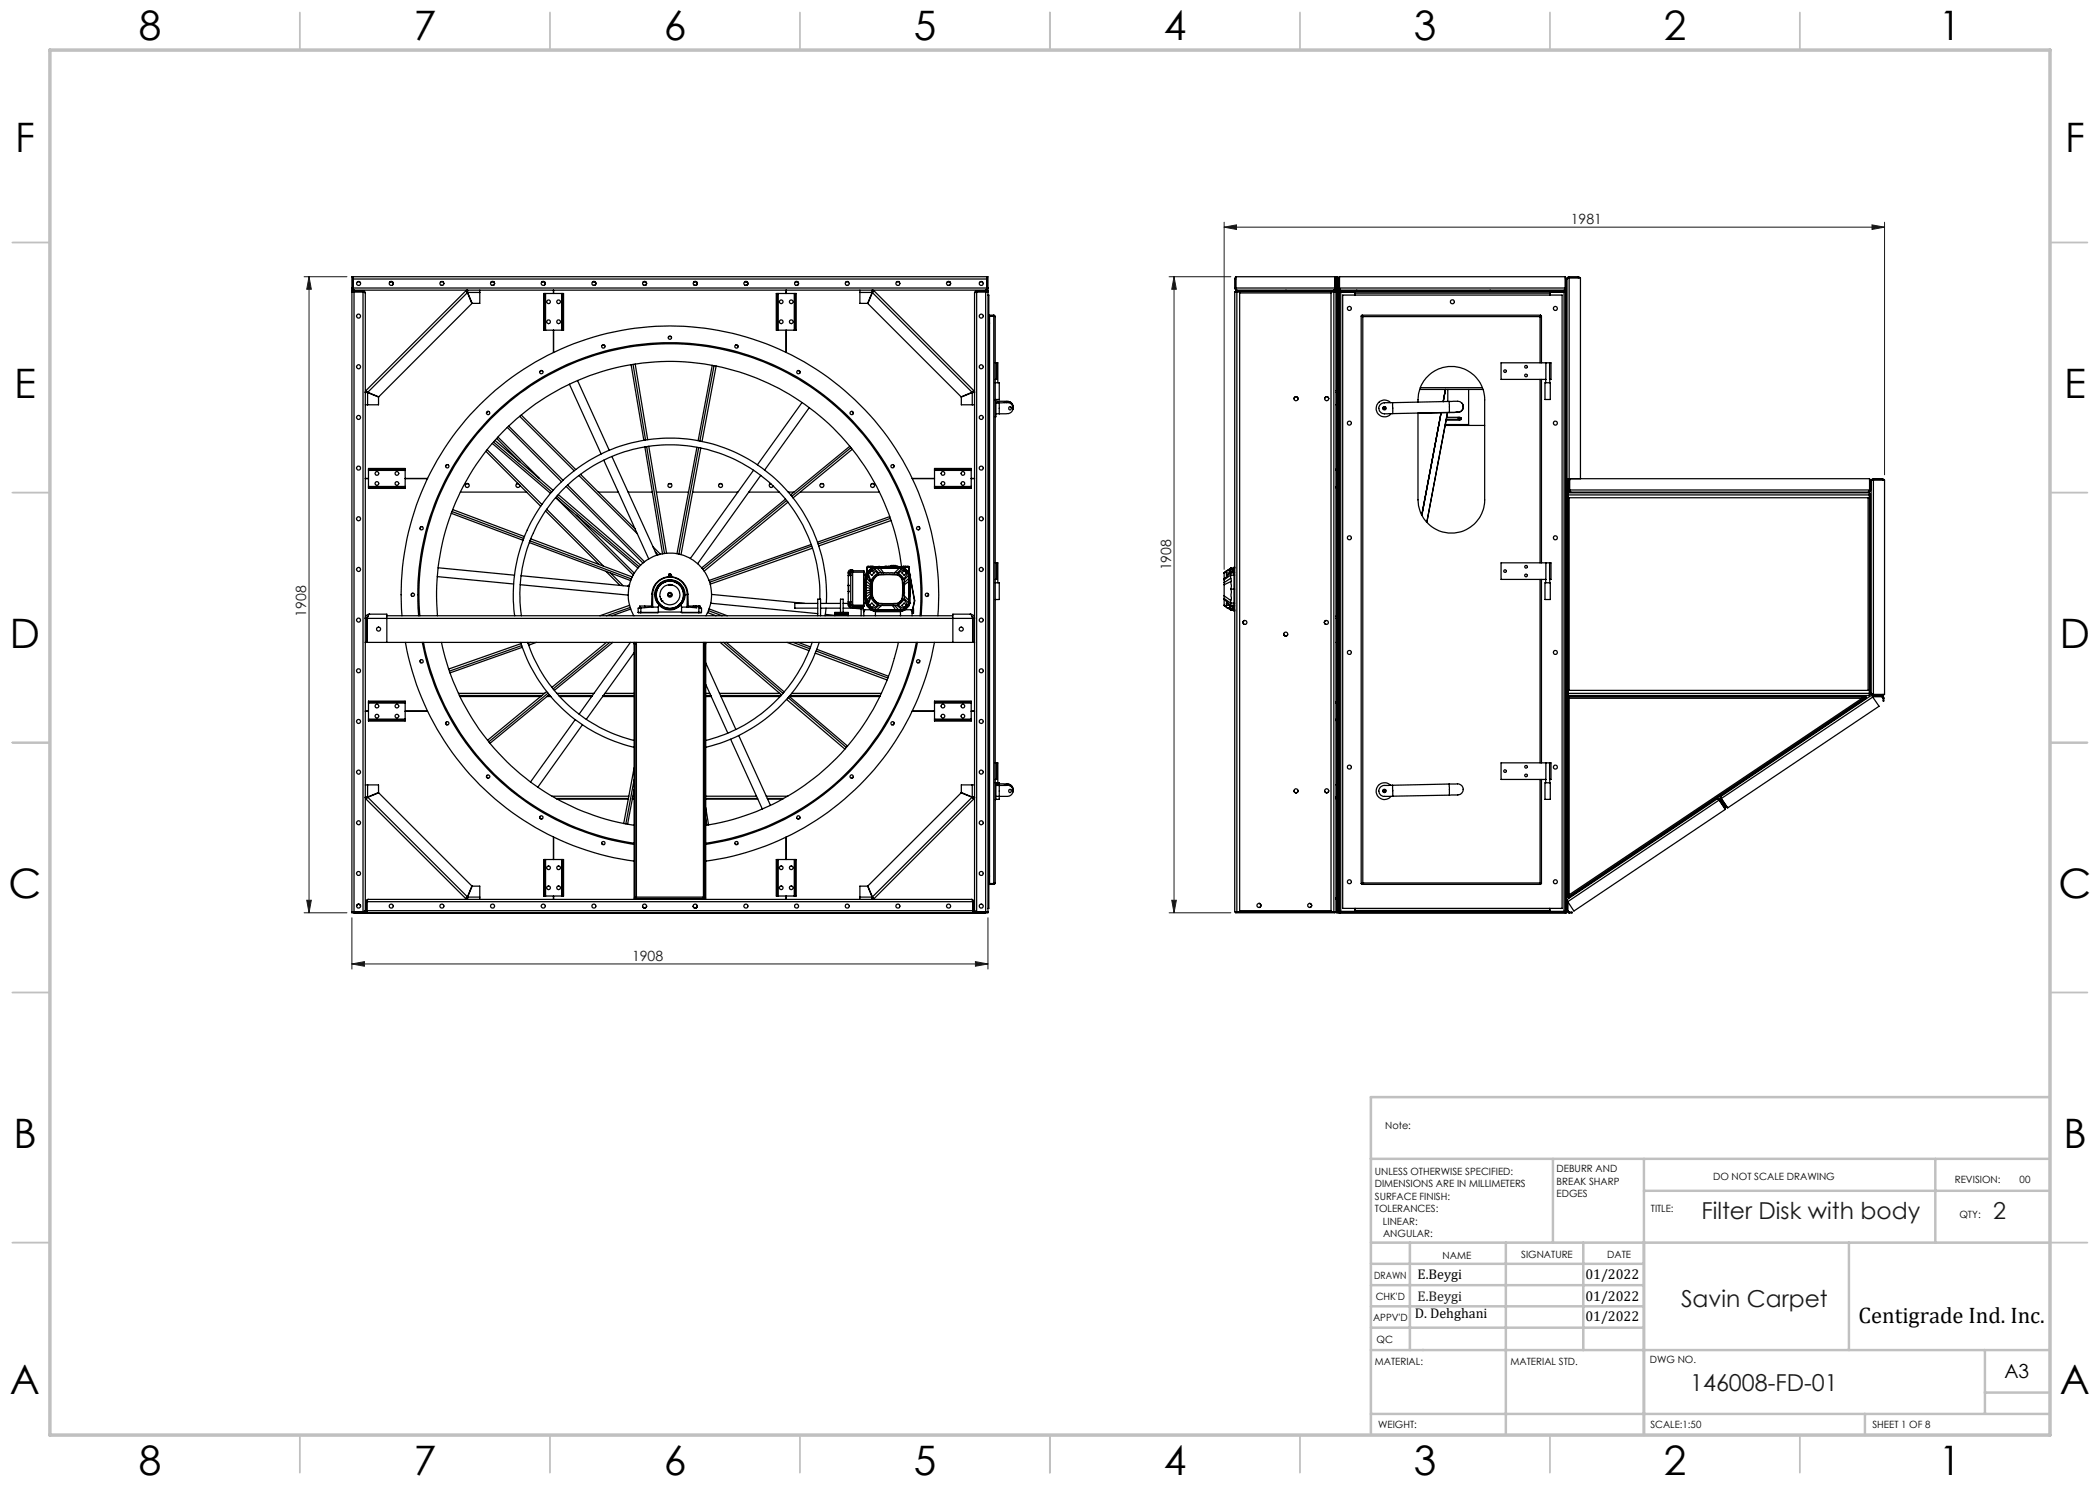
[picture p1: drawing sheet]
<svg xmlns="http://www.w3.org/2000/svg" width="420mm" height="297mm" viewBox="0 0 420 297" stroke-linecap="round" stroke-linejoin="round" font-family="sans-serif">
<g fill="none" stroke="#c0c0c0" stroke-width=".35">
<path d="M60 2.5v7.5M110 2.5v7.5M160 2.5v7.5M210 2.5v7.5M260 2.5v7.5M310 2.5v7.5M360 2.5v7.5M2.5 48.5h7.5M410 48.5h7.5M2.5 98.5h7.5M410 98.5h7.5M2.5 148.5h7.5"/>
<path d="M410 148.5h7.5M2.5 198.5h7.5M410 198.5h7.5M2.5 248.5h7.5M410 248.5h7.5M60 287v7.5M110 287v7.5M160 287v7.5M210 287v7.5M260 287v7.5M310 287v7.5M360 287v7.5"/>
</g>
<g fill="none" stroke="#c0c0c0" stroke-width=".5">
<path d="M410 219.4h-135.8v67.4M274.2 231.8h135.8M310.6 231.8v16.7M328.8 231.8v55.2M328.8 238.2h81.2M387.1 231.8v16.7M274.2 248.5h135.8M274.2 257h54.6M274.2 252.8h54.6M282 248.5v21.5M301.2 248.5v38.3M316.7 248.5v21.5"/>
<path d="M369.8 248.5v21.5M274.2 265.5h54.6M274.2 261.3h54.6M274.2 270h135.8M397 270v12.8M397 278.5h13M274.2 282.8h135.8M373 282.8v4.2"/>
</g>
<path d="M10 10h400v277h-400z" fill="none" stroke="#c0c0c0" stroke-width=".7"/>
<g fill="none" stroke="#191924" stroke-width=".2">
<path d="M60.8 55.3h8.6M61.8 55.3l.5 2.6h-1zM61.8 55.3v127.3M233.8 55.3h12.4M234.8 55.3l.5 2.6h-.9zM234.8 55.3v127.3M244.8 45.4l2.5-.4v.9zM244.8 44.4v69.5M244.8 45.4h132.1M374.4 45l2.5 .4-2.5 .5zM376.9 44.4v50.6M60.8 182.6h8.6"/>
<path d="M61.3 180.1h1l-.5 2.5zM70.4 192.8l2.5-.5v.9zM70.4 183.5v10.3M70.4 192.8h127.2M195.1 192.3l2.5 .5-2.5 .4zM197.6 183.5v10.3M233.8 182.6h12.4M234.4 180.1h.9l-.5 2.5z"/>
</g>
<g fill="#191924">
<path d="M244.8 45.4l2.5-.4v.9zM374.4 45l2.5 .4-2.5 .5z"/>
<path d="M70.4 192.8l2.5-.5v.9zM195.1 192.3l2.5 .5-2.5 .4z"/>
<path d="M61.3 180.1h1l-.5 2.5zM61.8 55.3l.5 2.6h-1z"/>
<path d="M234.8 55.3l.5 2.6h-.9zM234.4 180.1h.9l-.5 2.5z"/>
</g>
<g fill="none" stroke="#000" stroke-width=".25">
<path d="M70.4 58.4h.4M70.4 55.3h127.2v127.3h-127.2zM70.4 58.3h2.2M70.4 58.2h2.2M70.6 55.3l.1 2.5M70.6 55.3v.5M70.6 55.8h126.8v-.5v2.3M70.6 55.8v1.8l.2 .4M70.8 58l-.3-.1-.1-.3h127.2l-.2 .3-.3 .1M70.8 58.4v123.9M70.8 58.4h1.8M70.8 58h126.3"/>
<path d="M71.5 56.4h.4M72.6 58.4l.5 .2M72.6 58.4v124.2l.3-.1 .2-.4M72.6 58.3l.2 .2M72.6 58.2l.4 .1 .1 .3M72.6 58.2v.1M73.1 58.6v123.5M78 56.4a.4 .4 0 0 1 .6 0 .4 .4 0 0 1-.1 .6M78 56.4h.5M88.2 56.4h.4M88.3 57.1h.2M93.2 58.2l.3 .3"/>
<path d="M93.2 58.2l-20 19.9M93.5 58v.5M93.5 58l-.3 .2M93.5 58v.2l-.2 .1-.1-.1M93.5 58.5l-19.9 20M93.5 58.5l.9 2.2-18.7 18.7-2.1-.9M93.5 58.5l.9 2.2h1.6v-2.2M93.5 58.5h2.5M96 58v.5M98.2 56.4a.41 .41 0 0 1 .6 0 .41 .41 0 0 1 0 .6M98.3 56.4h.4M98.4 57.1h.2"/>
<path d="M108.9 56.4h-.5a.4 .4 0 0 1 .6 0 .4 .4 0 0 1-.1 .6M108.9 58.7h.2M108.9 58.7h-.2v7.3h.2M108.9 58.7v7.3M109.1 58.7h3.2M109.1 58.7v7.3M110.7 58v.7M112.3 58.7h.2M112.3 58.7v7.3M112.5 58.7h.2v7.3h-.2M112.5 58.7v7.3M118.7 57.1h.2"/>
<path d="M119 56.4h-.5a.4 .4 0 0 1 .6 0 .4 .4 0 0 1-.1 .6M128.7 56.4a.4 .4 0 0 1 .5 0 .4 .4 0 0 1 0 .6M128.7 56.4h.4M129.3 56.8a.39 .39 0 0 1-.6 .2M139.3 56.4h-.5a.41 .41 0 0 1 .6 0 .41 .41 0 0 1-.1 .6M139.4 56.8a.39 .39 0 0 1-.6 .2M149.4 56.4h-.5a.4 .4 0 0 1 .6 0 .4 .4 0 0 1-.1 .6M149.5 56.8a.38 .38 0 0 1-.6 .2M155.4 58.7h.2M155.4 58.7h-.1v7.3h.1M155.4 58.7v7.3M155.6 58.7v7.3"/>
<path d="M155.6 58.7h3.3M157.2 58v.7M158.9 58.7h.1M158.9 58.7v7.3M159 58.7v7.3M159 58.7h.2v7.3h-.2M159.1 56.4a.4 .4 0 0 1 .5 0 .4 .4 0 0 1 0 .6M159.1 56.4h.4M159.2 57.1h.2M169.2 56.4h.5M169.4 57.1h.1M172 58v.5"/>
<path d="M172 58.5h2.4M172 58.5v2.2h1.5l.9-2.2M174.5 58l.3 .2M174.5 58.5l19.9 20M174.5 58.5l-.9 2.2 18.6 18.7 2.2-.9M174.8 58.2l-.1 .1-.3-.1v-.2v.5M174.8 58.2l-.3 .3M174.8 58.2l20 19.9M179.4 56.4h.4M189.7 57.1h.1M189.9 56.4h-.4a.4 .4 0 0 1 .5 0 .4 .4 0 0 1 0 .6M194.9 58.6v123.5"/>
<path d="M195.3 58.4l-.4 .2M195.3 58.4v124.2l-.2-.1-.2-.4M195.3 58.3l-.2 .2M195.3 58.2h-.2l-.2 .4M195.3 58.2v.1M195.3 58.4h1.8M195.3 58.3h2.3M195.3 58.2h2.3M196 56.4h.5M197.1 58.4h.5M197.1 58.4v123.9M197.4 57.6l-.3 .4"/>
<path d="M197.4 57.6l-.1 .2M197.6 59h.2v122.7h-.2M246.9 57.6l.2 .3 .3 .1M246.9 55.8h.2M246.9 57.6h20.1M246.9 55.8v1.8M247.1 55.8l.1 2M247.2 58.3v.1M247.2 55.4l-.3 .4M247.2 55.6l-.1 .2M247.2 58.3h19.8M247.4 58.4h-.5v123.9h.5"/>
<path d="M247.4 58.4h.5v123.9h-.5M247.4 58h19.9M247.4 58.4v123.9M247.9 58.6h18.3M257.2 58v.2M266.8 58.4h.4v123.9h-.4M266.8 58.4h-.6v123.9h.6M266.8 58.4v123.9M267 58.3l-.1 .1M267 57.6v-2.3h-19.8v2.3l.2 .4M267 57.6l-.2 .4 .3-.1 .1-.3M267 55.4l.2 .4"/>
<path d="M267 55.6l.1 .2M267 58.3v-.1l.3 .3v-.2M267.1 57.6l-.2 .2M267.1 55.8h.1M267.1 57.6h.1M267.1 55.8v1.8M267.2 55.8v1.8M267.2 58.3h.1M267.3 55.3h.2v127.3h-.2zM267.3 58.2h-20.1v.1M267.7 57.6l.1 .3 .3 .1M267.7 58.2h45.6v124.4h-45.6z"/>
<path d="M267.7 55.8h.1M267.7 57.6h.1M267.7 55.8v1.8M267.8 57.6l.2 .2M267.8 55.8v1.8M267.9 58.2v124.4M267.9 58.3h45.2M267.9 57.6l.2 .4M267.9 57.6v-2.3h45.2v2.3l-.3 .4M267.9 55.4l-.2 .4M267.9 55.6l-.1 .2M267.9 57.6h45.4"/>
<path d="M267.9 58.4h3.1v.2M268.1 58h44.7M268.1 58.4v123.9M268.5 59h43.9v122.7h-43.9zM271 58.6v.4M271 58.6h39M271.4 58v.2M298 58v.2M310 58.6v.4M312.8 58.4v123.9M313 58.4h-3v.2M313.1 55.6v.2"/>
<path d="M313.1 55.4l.2 .4M313.1 55.8v1.9l-.1 .1M313.1 55.8h.2M313.1 58.2v124.4M313.3 57.6l-.1 .2-.4 .2M313.3 55.8v1.8M313.4 55.8v42.6h.1M313.4 55.8l.4-.2h2.3v40.1M313.8 55.3l-.3 .2-.1 .3M313.8 55.3h1.8M313.8 55.3v40.4M315.6 55.5l-2 .1"/>
<path d="M315.6 55.3l.4 .3M315.6 55.5l.2 .1M315.6 55.3v.2M73.2 78.1l.1 .2-.1 .2h-.1h.4M73.2 78.1l.4 .4M73.2 78.1l-.1 .4M73.5 78.5v2.5M73.5 78.5l2.2 .9v1.6h-2.2M108.3 74.1l-.3 .2M108.9 66h.2M109.1 66h3.2M110.7 66v4.5"/>
<path d="M112.3 66h.2M113.9 76.8l6.3 14M115.5 76.1l6.3 14M120.8 69l-.4 .1M126.2 73l2.6 15M126.6 72.9l2.5 15.1M127 72.8l2.5 15.1M133.8 67.3h.4M142.5 73.1l-2.9 15M142.8 73.1l-2.8 15.1M143.2 73.2l-2.8 15.1M147.1 69l.5 .1"/>
<path d="M155.4 66h.2M155.6 66h3.3M157.2 66v4.5M158.9 66h.1M159.6 74.1l.4 .2M194.5 78.5v2.5M194.5 78.5l-2.2 .9v1.6h2.2M194.8 78.1l-.2 .2 .1 .2h.2h-.4M194.8 78.1l-.4 .4M194.8 78.1l.1 .4M197.8 64.7h.1M197.8 64.6h.1"/>
<path d="M197.9 64.6v110.8M198.8 63.2l.2 .1M198.8 63l.2 .3M198.8 63.1l.1 .1M198.8 63.2h-.9v113.5h.9M198.8 63h-.9v.1h.9M198.8 63v.1M198.8 63.2v113.5M198.8 63.2h.1M199 72.6h.3M199 63.3v113.3M199 76.5h.8v3.4h-.8"/>
<path d="M199.3 72.6h.3v3.9M199.3 72.6v3.3h-.3M258.8 79.8a.41 .41 0 0 1 .4-.5 .41 .41 0 0 1 .4 .5M264.9 79.7a.41 .41 0 0 1 .4-.4 .41 .41 0 0 1 .4 .4M267.2 78.5h.1zM267.2 78.1h.1M267.5 67.9h.2M272.2 63.2l.4 .1M272.2 63.2v113.5M272.4 63l.2 .3M272.4 63h35.7M272.6 63.3v113.3"/>
<path d="M272.6 63.3h35.4M272.6 63.3h.1M284 77.9h12.6M284.1 77.5h12.4M289.1 77.9l-.5 2.4 .5-2.4M289.6 77.9v2.4M293.7 77.9v7h-4.6M308 63.3v9.3M308 75.9v36.7M308 63.3h.1M308.1 63l-.1 .3M308.3 63.2l-.3 .1"/>
<path d="M308.3 63.2v9.4M308.3 75.9v36.7M309 76.5h1.1v3.4h-1.1zM309.2 72.6h.7M309.2 72.6h-9v3.3h9M309.2 72.6l-.1 3.9M309.9 72.6h.3v3.3h-.3zM310 75.9v.6M73.1 81h.4M73.1 95.7h.6M73.7 93.9v.2M73.7 97.3v.2"/>
<path d="M73.7 93.9v-.2h7.3v.2M73.7 97.5v.2h7.3v-.2M73.7 94.1v3.2M73.7 97.5h7.3M73.7 93.9h7.3M73.7 94.1h7.3M73.7 97.3h7.3M81 93.9v.2M81 97.3v.2M81 95.7h4.5M81 94.1v3.2M89.4 92.9l-.3 .4"/>
<path d="M92.1 98.4h13.2M93.2 96.8h.5M97.2 90.3l10.9 10.9M97.4 90l11 10.9M97.6 82.3l-.3 .3M98.5 88.7l11.6 10M98.7 88.4l11.6 10M99 88.1l11.6 10M99.3 87.7l4.7 4.7M99.6 87.4l8.3 8.3M101.5 85.5l10.8 10.8M101.7 85.2l10.9 10.9"/>
<path d="M103.4 96.8h.3M103.6 96.7a.41 .41 0 0 0-.4 .4 .41 .41 0 0 0 .4 .4 .41 .41 0 0 0 .4-.5M103.9 83.3l10.9 10.9M104.2 83l10.9 10.9M111.1 99.5l16.5 14.1M111.3 99.7l15.3 15.3M111.4 99.2l16.4 14.1M111.7 98.9l16.4 14.1M113.2 97.3l15.4 15.3M113.5 97l15.4 15.4M115.8 95.1l11.7 11.7M116.1 94.9l10.9 10.9"/>
<path d="M119.7 98.4h4M120.8 92l9 19.8M122.4 91.3l9 19.8M125.6 98.4h4.9M129 89.4l3.5 21.4M129.3 89.3l3.6 21.4M129.8 89.2l3.5 21.5M131.3 98.4h6.4M133.8 96.8h.4M138.5 98.4h9.1M139.4 89.5l-4 21.2M139.7 89.5l-3.9 21.3"/>
<path d="M140.2 89.6l-4 21.3M143.9 96.8h.4M149.8 98.4h6.1M150.7 94l-12.6 17.7M152.2 95.1l-12.7 17.6M154 96.8h.2M154.1 96.7a.39 .39 0 0 0-.1 .7 .39 .39 0 0 0 .6-.2M157.1 99.8l-16.8 13.8M157.7 98.4h1.1M160.1 98.4h15.8M160.4 80.5l-8.9 12.5M161.9 81.5l-9 12.5"/>
<path d="M164.1 96.8h.5M170 89.2l-11.9 9.8M170.2 89.5l-11.8 9.8M170.4 82.3l.3 .3M170.5 89.8l-11.9 9.8M174.3 96.8h.4M178.6 92.9l.2 .4M182.5 95.7h4.4M186.9 93.9v.2M186.9 97.3v.2M186.9 93.9v-.2h7.3v.2M186.9 97.5v.2h7.3v-.2"/>
<path d="M186.9 94.1v3.2M186.9 97.5h7.3M186.9 93.9h7.3M186.9 94.1h7.3M186.9 97.3h7.3M194.2 93.9v.2M194.2 97.3v.2M194.2 95.7h.7M194.2 94.1v3.2M194.5 81h.4M199 80h.2v3.4h-.2M199.2 82.8h.6"/>
<path d="M199.2 80.6h.6M199.8 80.6h.6a2.54 2.54 0 0 1 1.9 .3l.3 .7M199.8 80.3h1.2a1.28 1.28 0 0 1 1.6 1.1M199.8 80.3h-.3v.3M199.8 80.6v2.2M199.8 80.3v.2M200.8 80.5a1.09 1.09 0 0 1 1.2-.1 1.09 1.09 0 0 1 .6 1M202.6 81.6a1.49 1.49 0 0 1-1.9 1.2h-.9M202.6 81.4v.2M267.2 81h.1M267.2 97.3h.1l-.1 .3M267.2 93.8l.1 .2-.1 .1"/>
<path d="M267.3 95.7h.2M276.9 81.5a.19 .19 0 0 0-.2 .2 .19 .19 0 0 0 .2 .2M276.9 81.5l.2 .2M276.9 81.5h.1M278.1 80.5a1.68 1.68 0 0 0-2.4 0 1.68 1.68 0 0 0 .1 2.5 1.68 1.68 0 0 0 2.4-.3M278.5 80.5h-.2a3.1 3.1 0 0 0-2.3 .4 1.2 1.2 0 0 0 .1 1.5 1.2 1.2 0 0 0 1.4 .4l1.1-.1M278.5 80.5l.1 2.2M283.6 80.4a6.7 6.7 0 0 1 6.4-7.1 6.7 6.7 0 0 1 6.9 6.7v20a6.7 6.7 0 0 1-6.6 6.6 6.7 6.7 0 0 1-6.7-6.6v-17.4M289 85.1h7.9M289.2 84h2.7M289.3 83.9h2.6M289.3 83.5h2.6a.3 .3 0 0 1 .4 .2 .3 .3 0 0 1-.4 .3"/>
<path d="M289.5 82.5l-4.1 22M289.8 80.3h.3a3.3 3.3 0 0 1 2.2 .3 1.2 1.2 0 0 1 .1 1.4 1.2 1.2 0 0 1-1.4 .5h-1.1M289.8 80.3l.1 2.2M289.8 80.3l-11.3 .2M289.9 82.5l-11.3 .2M289.9 82.5l-6.3 .2M289.9 82.5h.1M291.6 82.5h-1.7M291.6 83.5l.2 .2 .4-.1-.3 .3M291.6 83.5v.2l.4 .1M291.9 83.9v.1M292.3 80.6a1.08 1.08 0 0 1 .3 1.3 1.08 1.08 0 0 1-1.3 .5"/>
<path d="M313.6 98.8h.1M313.6 98.8v40.1M313.6 98.8h-.2v40.1h.2M313.6 98.6h60.3v.4h-60.3zM313.6 95.7v2.7h-.1M313.7 98l.1 .3 .3 .1M313.7 98h.2M313.7 96.2h.2M313.7 96.2v1.8M313.8 95.7h-.3v2.7M313.8 95.7h60.1v2.3l-.2 .4M313.8 99.6v38.5"/>
<path d="M313.9 98l.1 .2M313.9 96.2v1.8M313.9 98l.2 .4M313.9 96v.2M313.9 95.8l-.2 .4M313.9 95.7v2.3M313.9 98h60.2M314.1 98.4h59.6M373.6 99.6v38.5M373.9 99v.6h-60.3M373.9 98.8h.1M373.9 95.8l.2 .4"/>
<path d="M373.9 96v.2M373.9 98.8v40.1M373.9 98.8h.2v40.1h-.2M373.9 96.2v1.8l-.1 .2M373.9 96.2h.2M374.1 98l-.2 .3-.2 .1M374.1 96.2v1.8M374.2 96.2v42.5M374.7 96l-.5 .2M374.7 95.7l-.3 .1-.2 .4M374.7 95.9l-.2 .2M374.7 96h2.2v42.9h-2.2"/>
<path d="M374.7 95.7v.2M374.7 96v43.1M374.7 95.7h1.8M374.7 95.9h1.8M376.5 95.7l.3 .3M376.5 95.9l.1 .1M376.5 95.7v.2M82.3 118.7v.5M84.1 105.4l-.1 .4M87.5 115.3l15.2 1.5M87.6 113.6l15.3 1.4M90.2 102.7l14.4 5.4"/>
<path d="M90.4 102.3l14.3 5.4M90.5 101.9l14.4 5.4M104 116.9l21.7 2.1M104.2 115.1l21.6 2.2M105.9 108.5l20.3 7.6M106 108.2l20.3 7.6M106.2 107.8l20.2 7.6M109.1 102.2l10.7 10.7M109.3 101.8l11.4 11.4M115.3 103l11.6 11.6M121.2 114.3l2.8 2.8M122.1 114.6l2.5 2.6"/>
<path d="M125.8 117.2v.1M125.9 116.9l-.3 .4M130.4 118.8h.1M130.4 118.8l-.1 2.4M130.5 118.8v2.6M130.5 118.8a3.5 3.5 0 0 1 3.5-3.4 3.5 3.5 0 0 1 3.4 3.4M130.6 109.4l1.5 1.4M131 119a3 3 0 0 1 3-3 3 3 0 0 1 3 3M131 119l.2 1 .6 1M131 119h.1M131.1 110.4l.5 .5M131.1 119a2.89 2.89 0 0 0 2.9 2.8 2.89 2.89 0 0 0 2.9-2.8"/>
<path d="M131.1 119a2.89 2.89 0 0 1 2.9-2.9 2.89 2.89 0 0 1 2.9 2.9M132 110.9h.1M132.1 119.7h.1M132.1 119.7l.1 .1M132.1 119.7l.3 .5M133.7 117h.1M133.7 115.3l.1 .1M133.7 117h.5M133.7 115.3v.1M133.7 115.2v.1M133.7 115.2h.1M133.7 115.4h.1"/>
<path d="M133.8 115.1l-.1 .1M133.8 115v.1M133.8 115.4h.1M133.8 115.1h.1M133.8 115.4a3.6 3.6 0 0 0-3.4 3.4M133.8 115.4h.2M133.8 115.2h.1M133.8 115.2h.2M133.8 115.2h-.1M133.8 115v-.2h.3l.1 .2M133.8 115h.4M133.8 115.1h.4"/>
<path d="M133.8 115.3l.2 .1M133.8 115.3v.1M133.8 115.2v.1M133.9 114.8h.2M134 115.2h-.2M134 115.2h.1M134 115.4h.2M134 115.2h.2M134.1 115.3l-.1 .1M134.1 115.3l.1 .1M134.1 117h.1M134.1 115.2v.1"/>
<path d="M134.2 115.1v.1M134.2 115.1h.1M134.2 115v.1M134.2 115.4h.1M134.2 115.4a3.6 3.6 0 0 1 3.4 3.4M134.2 115.2h-.1M134.2 115.2h.1M134.2 115.2v.1M134.2 117h.1M134.2 115.3v.1M136.9 119h.1M137 119l-.4 1.4-.4 .6"/>
<path d="M137 119h.1M137.4 118.8v2.6M137.4 118.8h.2M137.6 118.8l.1 2.4M142.3 118.9l18.6 1.8M157.3 100.1l-16.7 13.8M157.6 100.4l-16.8 13.8M162.2 108.9l-20.4 7.2M162.3 109.2l-20.4 7.2M162.5 109.6l-20.5 7.2M164 119.8a30 30 0 0 0-31.7-30.8 30 30 0 0 0-28 34.2M169.7 114.6a.51 .51 0 0 1 .4-.6h.4v7.5l-.6-.1-.2-.6"/>
<path d="M169.7 115.1v5.3M169.7 115.1h.4M169.7 114.6v.5M169.7 117.1v.1M169.7 118.3h.1M169.7 117.1h.1M169.7 117.2v1.1M169.7 117.2h.1M170.1 115.1v5.3M170.2 114v.4M170.2 114.6h-.5M170.2 114.4h2.5"/>
<path d="M170.2 114.4l-.1 .7M170.2 114.3h-.2v.5h.2M170.5 114.2h2.3M172.7 114.4v6.6M172.8 114.3v6.9l-2.3 .1M172.8 114.3l-.1 .1M172.8 114.2v.1M173 117.8l.2 2.9M173 117.8h.1M173.1 117.8l.3 2.9M173.1 117.8h.1M173.2 118.7v.7"/>
<path d="M173.2 116.9v.6M173.2 118.2v.5M173.2 117.8v.4M173.2 117.5v.3M173.2 117.5l.9 .1M173.2 116.9l.9 .4M173.2 119.4l.1 .6M173.2 116.3v.6M173.2 114.9l-.2 2.9M173.2 114.9h.1M173.2 116.3l.9 .6M173.3 115.6l-.1 .7"/>
<path d="M173.3 115.6l.8 .9M173.4 113.9l-.2 1.1h-.4M173.4 113.9l.1-.6h8.2l1.2 6.9-.5 2.1M173.4 115l-.1 .6M173.4 115l.7 1.3M173.4 115l-.3 2.8M173.4 115h.1M173.4 113.6h.1M173.4 114.5h.1M173.5 114.5l-.3 .4M173.5 113.3l-.1 .6M173.6 114.6l-.2 .4"/>
<path d="M173.6 114.6h.1M173.6 114.6l.6 1.6M173.7 113.3h.1M173.8 114.4l-.2 .2M173.9 114.6l.4-.5 .5 .5-.4 .5zM174.1 113.3h.1M174.1 118.4v.3M174.1 118.7v.4M174.1 118v.4M174.1 117.6v.4M174.1 117.3v.3M174.1 116.9v.4"/>
<path d="M174.1 118.7l-.9 .7M174.1 118.4l-.9 .3M174.1 118l-.9 .2M174.1 119.4l.1 .1M174.1 119.1v.3M174.1 116.5v.4M174.1 116.3v.2M174.1 119.1l-.8 .9M174.1 119.4l-.7 1.3M174.1 114l.3 .1-.4 .4M174.1 114l-.3 .4 .1 .2M174.2 119.5l.6 .9 .8 .6"/>
<path d="M174.2 116.2l-.1 .1M174.2 119.5l-.6 1.5M174.2 113.7l-.8 .8M174.2 113.7h.1M174.2 113.7l-.7 .8M174.3 113.3h.3M174.3 113.3h-.8v.2M174.3 113.3h.1M174.3 113.8l-.7 .8M174.3 113.9l-.1 .1M174.3 113.9l1.3 .7M174.3 113.8v.1"/>
<path d="M174.6 113.3h.3M174.6 113.3h.1M174.7 113.5h-1.2l-.1 .4M174.8 115.6l.9-.7a11.8 11.8 0 0 1 4.1 .1 1.69 1.69 0 0 1 .8 1.9v.7a3.7 3.7 0 0 1-.4 2.6l-.5 .5a12.5 12.5 0 0 1-4 .1l-.1-.1a2.55 2.55 0 0 1-1.2-2.9 2.5 2.5 0 0 1 .4-2.2zM174.8 113.7l.9 .9M174.8 113.7l-.5 .2M174.8 113.7h.1M174.8 113.7h5.6M174.8 113.5l-.6 .2M174.8 113.5h5.6M174.8 113.5h.1M175.1 115.4l.6-.4h3.9a1.89 1.89 0 0 1 .9 2.1l.1 .2a5 5 0 0 1-.4 2.8l-.7 .6h-3.7a2.49 2.49 0 0 1-1.4-2.9v-.4a2.03 2.03 0 0 1 .7-2z"/>
<path d="M175.4 113.7h.6M175.4 113.7h-.6M175.4 113.7l.9 .8M175.5 113.3h.6M175.6 114.6l-.8 .7-.6 .9M175.7 114.6h-.1M176 113.7l.7 .8M176 113.7h3.8M176.3 114.5l-.6 .1M176.3 114.5h.4M176.7 114.5h2.2M176.9 113.3h-.2"/>
<path d="M176.9 113.3h.2M176.9 113.3h.1M177.3 113.3h.1M177.7 113.3h.1M177.9 113.3h.1M177.9 103.3l-14.4 5.1M178 113.3h-.1M178 113.3h.1M178.1 103.7l-14.5 5.1M178.2 113.3h-.2M178.2 113.3h.2M178.2 104.1l-14.4 5.1"/>
<path d="M178.5 113.3h.1M178.7 113.1h.4v.2M178.7 113.1h-.5v.2M178.7 113.1v.2M178.9 114.5l.6 .1M179.1 113.3h.6M179.5 114.6h.1M179.6 113.3h-2.5M179.6 114.6l1.2 1.2M179.8 113.7h.6M179.8 113.7l-.9 .8M180.4 113.7l-.9 .9"/>
<path d="M180.4 114.6l.4-.5 .5 .5-.5 .5zM180.4 113.7l.4 .2M180.4 113.7h.1M180.4 113.5l.5 .2M180.4 113.5l.6 .2M180.4 113.5h.1M180.5 113.5h1.2l.1 .4M180.7 113.3h-.4a46.7 46.7 0 0 0-51.2-40.7 46.7 46.7 0 0 0-41.6 50.6M180.7 113.3h.1M180.7 113.3h.3M180.8 115.8l.1 .2M180.8 119.9l-1.2 1.1"/>
<path d="M180.8 114.1l.2-.1 .4 .3-.1 .3zM180.8 119.9l.8 1.2M180.8 113.8l.8 .8M180.8 113.9l-1.2 .7M180.8 113.9l.2 .1M180.8 113.8v.1M180.9 116v.5M180.9 116.5v.4M180.9 116.9v2.3M180.9 119.2v.5M180.9 119.7l-.1 .2M180.9 119.7l.8 .9"/>
<path d="M180.9 119.2l.9 .9M180.9 113.7l.8 .8M181 113.7l.7 .7M181 113.7h-.1M181 113.3h.8v.3M181 113.3h.1M181.2 113.3h.1M181.4 114.4l.2 .2M181.5 113.3h.1M181.6 114.6l.1 .4M181.6 114.6h.1M181.6 114.6l.2 .4"/>
<path d="M181.6 114.6l-.8 1.2M181.7 115l.1 .7M181.7 115l-.8 1M181.7 114.5l.2 .5M181.7 114.4l.2 .6M181.7 113.6h.1M181.7 115h.1M181.7 114.4v.1M181.8 115.7v.6M181.8 115v2.8M181.8 113.3v.6M181.8 115.7l-.9 .8"/>
<path d="M181.8 116.3l-.9 .6M181.8 116.3v1.5M181.8 117.8v2.3M181.8 117.8v2.8M181.8 117.8h.1M181.8 113.9h.1M181.8 113.9l1.2 6.3-.4 1.5M181.9 115l.1 2.8M181.9 115h.1M182 117.8l-.1 2.8M182 117.8h.1M183.8 105.4l.1 .4"/>
<path d="M185.6 118.7v.5M199 112.6h.3M199 116.6h.8v3.3h-.8M199.3 112.6h.3v4M199.3 112.6v3.3h-.3M244.8 116.9v2.3M244.8 116.5v.4M244.8 119.2v.5M244.8 119.7l1.3 .9M244.8 116v.5M244.8 119.7v.2M244.8 115.8v.2"/>
<path d="M244.8 119.9v1.1M244.8 114.6v1.2M244.8 114.6h.1M244.8 114.5v.1M244.8 119.2l1.3 .9M244.8 119.9l1.3 1.2M244.8 115.7v.1M244.8 115.9v.1M244.8 119.7v.1M244.8 119.9h.1M245.3 114.6h.7M245.3 114.6v.5l.7-.5"/>
<path d="M245.3 114.4l-.5 .2M245.3 114.2l-.5 .4M246 114.4v-.4h.6v.4M246 114.1h-.7v.5M246 114.4v.2M246 114.4h.6M246.1 115.7l.1 .6M246.1 115v.7M246.1 115l-1.3 1M246.1 114.6v.4M246.1 113.7v.2M246.1 113.7h.1"/>
<path d="M246.1 113.7l-.6 .4M246.1 115h.8M246.1 114.6h.7M246.1 115.7l-1.3 .8M246.1 114.6l-1.3 1.2M246.1 113.9v.1M246.1 114.4v.2M246.1 113.9l-.4 .2M246.1 114.4l-.1 .2M246.1 113.7h.7M246.2 117.8l.1 2.1-.2 .2M246.2 113.6l.1 .1z"/>
<path d="M246.2 117.8h.7M246.2 113.6h.6M246.2 116.3l-1.4 .6M246.2 116.3v1.5M246.2 113.6l-.1 .1M246.2 113.7h.1M246.6 114.4h-.5M246.8 114.5v6.1M246.8 113.7v.8M246.8 113.5v.2M246.8 114.5h.1M246.8 113.5h.1"/>
<path d="M246.8 113.8l-.7 .1M246.8 113.7h.1M246.9 113.4l-.1 .1M284.3 103l3.9-20.5-3.8 20.5M308 115.9v36.7M308.3 115.9v36.7M309 116.6h1.1v3.3h-1.1zM309.2 112.6h.7M309.2 112.6h-9v3.3h9M309.2 112.6l-.1 4M309.9 112.6h.3v3.3h-.3zM310 115.9v.7"/>
<path d="M73.4 123.7v4.8M73.6 123.3l-.2 .4M73.9 122.8h3.5v5.7M73.9 122.8l-.5 .9M73.9 122.8a.84 .84 0 0 0-.8 .9h121.4M77.4 123.2h113.2M80.4 123.2a53.8 53.8 0 0 1 53.6-58 53.8 53.8 0 0 1 53.6 58M81.1 128.5a53.7 53.7 0 0 0 45.7 43.7M83.7 123.2a50.4 50.4 0 0 1 50.3-54.7 50.4 50.4 0 0 1 50.2 54.7M84 123.2a50.2 50.2 0 0 1 50-54.5 50.2 50.2 0 0 1 50 54.5M84 132.1l.1 .4M84.5 128.5a50.4 50.4 0 0 0 42.3 40.4"/>
<path d="M84.7 128.5a50.2 50.2 0 0 0 42.1 40.2M88.3 128.5a46.6 46.6 0 0 0 38.5 36.6M91.7 138.7h17.2M91.9 139.1h16.5M91.9 139.2h16.4M92 139.3h16.1M93.1 139.2h.7zM103.2 139.2h.8zM104.1 128.5a31.3 31.3 0 0 0 22.7 21M104.2 128.7l-14.5 5.1M104.4 129.1l-14.5 5.1M104.5 129.5l-14.5 5.1"/>
<path d="M105.6 128.5a29.9 29.9 0 0 0 21.2 19.6M106.2 128.5l-.6 .2M107.2 128.5l-1.5 .5M109.3 138.3l-11.8 9.8M109.4 139.3h.8M109.5 139.2h.5M109.6 138.6l-11.8 9.8M109.6 139.1h.4M109.9 138.9l-11.9 9.8M111.3 138.7h7.5M111.7 139.1h6.8M111.8 139.2h6.6"/>
<path d="M111.9 139.3h6.4M113.3 139.2h.8zM120.5 139.3h6.3M120.6 139.2h6.2M120.7 139.1h6.1M121 138.7h5.8M121.3 128.5l-10.9 9M122 128.5l-11.4 9.3M122.6 128.5l-11.7 9.6M123.4 139.2h.8zM125.9 121.1l-5.9 2.1M126 121.5l-4.7 1.7"/>
<path d="M126.1 128.5l-10.3 14.3M126.2 121.8l-3.8 1.4M126.8 123.2a8.3 8.3 0 0 1 7.2-12.6 8.3 8.3 0 0 1 7.2 12.6M126.8 130.5l-9.5 13.4M126.8 128.8h.2M126.8 128.5v51.1h.2M127 128.5v51.1M127.3 128.5v50.9M127.6 122.5l.6 .1M128.2 122.6h3.4l.1-.2 8.1 .2M128.2 121.6h-.6v.9M128.2 121.6v1"/>
<path d="M128.9 121.2h-.9v.4M128.9 121.2h1.5v.2M128.9 121.2v.3M131.7 121.4v1.1h-4.1M131.7 121.4l-3.5 .2M131.8 121a2.85 2.85 0 0 0 4.4 0M131.8 121l-.1 .4M132.3 120.1l.1 .1M132.4 120.2h.1M136.2 121l.1 .4M136.3 121.4v1.1h4M138.7 121.2h.3"/>
<path d="M138.7 121.2h-1.1v.2M138.7 121.2v.3M139 121.2h.3M139 121.2v.3M139.3 121.2h.5M139.3 121.2v.4l-3-.2M139.8 121.2h.1M139.8 121.2v1.4M139.9 121.2v.4h.4v.9M139.9 121.2h.1v.4M140.3 122.5l-.5 .1M140.7 128.5v50.9"/>
<path d="M140.9 128.8h.2M140.9 128.5v51.1M141.1 132.6l6.1 13.3M141.1 136.9l4.5 9.7M141.1 139.2h1.1M141.1 139.1h1M141.1 128.5v51.1h-.2M141.1 139.3h1.1M141.1 138.7h.9M141.5 122.5l1.7 .7M141.7 122.1l2.7 1.1M141.8 121.8l3.7 1.4"/>
<path d="M142.1 120.6l21.4 2.1M143.9 138.7h12M144 128.5l12.3 10.5M144.1 139.1h12.1M144.1 139.2h.4zM144.1 139.2h12M144.2 139.3h11.8M144.7 128.5l11.9 10.2M145.3 128.5l11.5 9.9M153.8 139.2h.9zM157.3 139.9l11.7 9.9M157.4 128.5l4.4 1.6"/>
<path d="M157.6 139.5l11.7 10M157.8 139.3l11.7 9.9M157.9 139.2h18.1M157.9 139.3h18.1M158 139.1h18.1M158.4 138.7h17.9M158.6 128.5l3.4 1.2M159.7 128.5l2.4 .9M162.4 128.5a30 30 0 0 1-21.3 19.6M163.1 130.6l14.3 5.4M163.2 130.2l14.4 5.4M163.3 129.9l14.4 5.4"/>
<path d="M163.5 120.7h-4.5v.9h4.5M163.5 123.2v-3.4h.6v3.4M163.8 128.5a31.3 31.3 0 0 1-22.7 21M164 139.2h.8zM164.1 121.6h4M164.1 120.7h4M165.1 122.9l1.9 .2M165.2 121.6l-.2 1.6M165.3 120.7a31.3 31.3 0 0 0-32.5-33.1 31.3 31.3 0 0 0-29.9 35.6M167 122.6v.2M167 122.8v.1M167 122.6h2.6"/>
<path d="M167 122.8h2.6M167 122.9v.3M167 122.9h2.6M168.1 122.5v-2.7h.5v2.7M168.6 121.6h3M168.6 120.7h1.1M169.6 122.6v.2M169.6 122.8v.1M169.6 122.9v.3M169.7 120.4h.4M169.7 120.4v.4M169.7 120.8h.3"/>
<path d="M170 120.9h.2M170.1 120.4l.1 .6M170.2 121v.5M170.2 120.6h-.2v.6h.2M170.2 121h2.5M170.5 121.6l1.7 .2M170.8 121.4l.8 .2M170.8 121.4h.2M170.8 121.3v.1M171 121.4l.6 .2M171 121.4h.7M171 121.3v.1"/>
<path d="M171.6 121.5h.1M171.6 121.6h.1M171.6 121.6h.2M171.7 121.4h.7M171.7 121.5l-.1 .1M171.7 121.4v.1M171.7 121.5l.1 .1M171.7 121.5h.1M171.7 121.3v.1M171.8 121.6h.1M171.8 121.6h.4M172.2 121.6v1.6"/>
<path d="M172.4 121.4l-.6 .2M172.4 121.4h.2M172.4 121.3v.1M172.5 121.4l.3 .9M172.6 121.4l.2 .9M172.6 121.4l-.8 .2M172.6 121.3v.1M172.7 121l.1 .2M172.8 122.3v.9M172.8 120.6h.4M173.2 120.7l.3 .4M173.2 120.7h.1"/>
<path d="M173.3 120l.1 .7M173.4 120.7l.2 .3M173.4 120.7h.1M173.4 121.1l.8 .9M173.4 121.1h.1M173.5 121.1l.7 .8M173.6 121l.7 .8M173.6 121h.1M173.6 121l.2 .3M173.8 121.3v-.3l.6 .6h-.3M173.8 121.3l.3 .3M173.9 121.1l.5-.5 .4 .5-.5 .4z"/>
<path d="M174.1 139.2h.8zM174.2 121.6l.1 .2M174.2 122l.6 .2M174.2 122h-1.2l-.2 .3M174.2 121.9l.6 .2M174.2 121.9v.1M174.3 121.8l.5 .2M174.3 121.8h.1M174.8 122h.5M174.8 122h5.6M174.8 122.1h5.6M174.8 122.2h5.6"/>
<path d="M174.8 122h.1M174.8 122.1v.1M175 122.2l.1 .1M175.1 122.3v.9M175.1 122.3h5M175.3 122h3.8M175.6 121l.1 .1M175.6 121l-1.3 .8M175.7 121.1h.6M175.7 121.1l-.9 .9M176.3 121.1h2.2M176.3 121.1l-1 .9"/>
<path d="M178.5 121.1h.4M178.5 121.1l.6 .9M178.9 121.1h.6M178.9 121.1l.8 .9M179.5 121.1l.9 .9M179.6 121l-.1 .1M179.6 121l1.2 .8M179.7 128.5a46.7 46.7 0 0 1-38.6 36.6M179.7 122h-.6M180.1 122.3v.9M180.2 122.2l-.1 .1M180.4 121.1l.4-.5 .5 .5-.5 .4z"/>
<path d="M180.4 122h-.7M180.4 122h.1M180.4 122.1v.1M180.8 121.8l-.4 .2M180.8 121.8h.1M180.9 121.9l-.5 .2M180.9 121.9l.1 .1M181 122l-.6 .2M181 122h1.2l.2 .3M181 121.6l-.2 .2M181.4 121.3l-.1-.3-.5 .6h.2M181.4 121.3l-.4 .3"/>
<path d="M181.6 121.1h.1M181.6 121.1l-.8 .7M181.6 121.1l-.2 .2M181.7 120.6l-.1 .5M181.7 121.2l-.8 .7M181.7 121.2l-.7 .8M181.7 120.6h.1M181.7 121.2h.1M181.8 120.1l-.1 .5M181.8 120.6l-.2 .5M181.9 120.6l-.2 .6M181.9 120.6h.1"/>
<path d="M182.4 122.3v.9M182.5 122.2h.2M182.6 121.7h.1v.5M182.7 122.2v.4h-.3M183.3 128.5a50.3 50.3 0 0 1-42.2 40.2M183.5 128.5a50.3 50.3 0 0 1-42.4 40.4M183.9 132.1l-.1 .4M186.9 128.5a53.8 53.8 0 0 1-45.8 43.7M194.1 122.8l.4 .9M194.1 122.8h-3.5v5.7M194.1 122.8a.83 .83 0 0 1 .8 .9h-.3M194.4 123.3l.2 .4"/>
<path d="M194.5 123.7v4.8h-121.4M194.6 123.7v4.8h.3M244.8 121.1h.1M244.8 121v.1M244.8 121l.5 .3M244.8 121.1l.5 .3M245.3 121.1v.4h.7M245.3 121.1h.7M245.3 121.1v-.5l.7 .5M245.5 121.5l.6 .5M245.7 121.5l.4 .3M246 121.3v.3h.6v-.3"/>
<path d="M246 121.3h.6M246 121l.1 .3M246 121v.3M246.1 120.1v.5M246.1 120.6v.5M246.1 121.3h.5M246.1 121.8v.2M246.1 122h.1M246.1 120.6h.7M246.1 121.1h.7M246.1 122h.7h-.6M246.1 121.1v.2"/>
<path d="M246.1 121.6v.2M246.1 121.8h.7M246.2 122h.1M246.8 120.6v.6M246.8 121.2v.7M246.8 121.9v.2M246.8 122.1l.1 .1M246.8 121.2h.1M246.8 120.6h.1M246.8 122.1h.1M246.8 121.9l.1 .1M249 124.1a.39 .39 0 0 0-.4 .4 .39 .39 0 0 0 .4 .4"/>
<path d="M256.8 126.8a.39 .39 0 0 0 .3 .4 .39 .39 0 0 0 .4-.3M265.3 124.1a.39 .39 0 0 0-.4 .4 .39 .39 0 0 0 .4 .4M267.2 123.2l.1 .3-.1 .2M267.2 128.5h.1M313.6 139.4l.2 .3M313.6 139.4h-.2v40h.2M313.6 139.4v40M313.6 138.7h60.3v.4h-60.3zM313.6 138.8v.1M313.6 139.4v-.2h59.5v.2M313.6 139.4h59.5M313.6 138.1h60.3v.6"/>
<path d="M313.8 139.7h58.6M313.8 139.7v39.3M372.4 139.7l-58.6 39.3M373.1 139.4l-.7 .3M373.2 139.4l-.8 .3M373.2 139.4l.1 .2-59.6 39.9-.1-.1M373.2 139.4l-59.6 40M373.9 138.8v.1M374.2 138.7l.5 .2M374.2 138.7l.1 .3 .4 .1M374.4 139.2h1.9M374.4 138.8l.3 .1"/>
<path d="M374.5 139.3h1.8M374.5 139.4l-.2-.4-30.1 20.2M374.5 139.4l1.3 1.8-30.3 20.4-1.2-1.9M374.5 139.4l-30.2 20.3M374.7 139.1h1.8M376.3 139.2l.4 .1 .1 .3M376.3 139.3l.3 .3M376.3 139.2v.1M376.6 138.9l-.1 .2M376.6 139.6h.2M376.6 139.6v.6h.2v-.6M376.8 138.9l-.3 .2"/>
<path d="M73.1 157h.4M73.1 159.5l.1 .3M73.1 159.5l.2 .1-.1 .2M73.1 142.2h.6M73.2 159.8l20 19.9M73.5 159.4l-.4 .1M73.5 157v2.4M73.5 157h2.2v1.5l-2.2 .9M73.6 159.5l-.4 .3M73.6 159.5l2.1-.9 18.7 18.6-.9 2.2M73.6 159.5l19.9 19.9M73.7 143.8v.2"/>
<path d="M73.7 140.4v.2M73.7 144v.2h7.3v-.2M73.7 144h7.3M73.7 140.4h7.3M73.7 140.4v-.2h7.3v.2M73.7 140.6h7.3M73.7 143.8h7.3M73.7 140.6v3.2M81 143.8v.2M81 140.4v.2M81 142.2h4.5M81 140.6v3.2"/>
<path d="M89.1 144.6l.3 .4M97.3 155.3l.3 .3M110.4 159.2h15.4M111.3 159.7h14.4M111.4 159.8h14.3M115 143.9l-8.9 12.5M116.5 145l-8.9 12.4M126.5 159.7h.3M126.5 159.8h.3M126.6 159.2h.2M126.8 157.9l-1.3 6.9M126.8 153.6l-2.1 11.1"/>
<path d="M126.8 155.9l-1.6 8.9M141.1 159.7h10.4M141.1 159.2h10.2M141.1 159.8h10.5M146.1 147.8l6.4 14M147.7 147.1l6.4 14M153.2 159.2h4.4M153.5 159.7h3.2M153.5 159.8h3.1M170.7 155.3l-.3 .3M178.8 144.6l-.2 .4M182.5 142.2h4.4"/>
<path d="M186.9 140.4v.2M186.9 143.8v.2M186.9 140.4v-.2h7.3v.2M186.9 144v.2h7.3v-.2M186.9 140.6v3.2M186.9 144h7.3M186.9 140.4h7.3M186.9 140.6h7.3M186.9 143.8h7.3M194.2 140.4v.2M194.2 143.8v.2M194.2 142.2h.7"/>
<path d="M194.2 140.6v3.2M194.4 159.5l.4 .3M194.4 159.5l-19.9 19.9M194.4 159.5l-2.2-.9-18.6 18.6 .9 2.2M194.5 159.4l.4 .1M194.5 157h.4M194.5 157h-2.2v1.5l2.2 .9M194.5 157v2.4M194.8 159.8l-20 19.9M194.9 159.5l-.1 .3M194.9 159.5h-.2l-.1 .1 .2 .2M199 156.6h.8v.2"/>
<path d="M199 152.6h.3M199.2 156.6v3.3M199.2 159.3h.6M199.2 157.1h.6M199.3 152.6h.3v4M199.3 152.6v3.3h-.3M199.8 157.1h.6a2.27 2.27 0 0 1 2 .4l.2 .6M199.8 156.8h1.3a1.23 1.23 0 0 1 1.5 1.1M199.8 156.8h-.3v.3M199.8 157.1v2.2M199.8 156.8v.3M199.8 159.3v.6h-.8"/>
<path d="M200.8 157.1a1.09 1.09 0 0 1 1.2-.2 1.09 1.09 0 0 1 .6 1M202.6 158.1a1.43 1.43 0 0 1-1.9 1.2h-.9M202.6 157.9v.2M258.8 158.2a.41 .41 0 0 0 .4 .4 .41 .41 0 0 0 .4-.4M264.9 158.2a.41 .41 0 0 0 .4 .4 .41 .41 0 0 0 .4-.4M267.2 157h.1M267.2 159.4h.1M267.2 143.8h.1l-.1 .3M267.2 140.3l.1 .2-.1 .1M267.2 159.5h.1M267.2 159.8h.1M267.3 142.2h.2"/>
<path d="M276.9 158a.21 .21 0 0 0-.2 .2 .21 .21 0 0 0 .2 .2M276.9 158l.2 .2M276.9 158v.1M278.1 157.1a1.68 1.68 0 0 0-2.4 0 1.68 1.68 0 0 0 .1 2.4 1.68 1.68 0 0 0 2.4-.2M278.5 157.1h-.2a3.4 3.4 0 0 0-2.3 .4 1.18 1.18 0 0 0 .1 1.4 1.18 1.18 0 0 0 1.4 .4l1.1-.1M278.5 157.1l.1 2.1M289.8 156.8h.3a3.3 3.3 0 0 1 2.2 .3 1.2 1.2 0 0 1 .1 1.5 1.2 1.2 0 0 1-1.4 .4h-1.1M289.8 156.8l.1 2.2M289.8 156.8l-11.3 .3M289.9 159l-11.3 .2M308 155.9v20.7M308.3 155.9v20.8"/>
<path d="M309 156.6h1.1v3.3h-1.1zM309.2 152.6h.7M309.2 152.6h-9v3.3h9M309.2 152.6l-.1 4M309.9 152.6h.3v3.3h-.3zM310 155.9v.7M343.4 159.8l.4 .2M343.4 159.8l-29.6 19.9-.5 .3 .2 .3M343.4 159.8l.2-.1 .4 .2M343.6 159.9l.3 .1M344 159.9l-.1 .1M344 159.9l1 1.5"/>
<path d="M344.1 159.8l1 1.5M344.2 159.2l.1 .5M344.2 159.2l-.2 .4 .1 .2M344.2 159.5v.2M344.2 159.7l-.1 .1M344.2 159.7l1.1 1.6M73.6 179.9l-.2 .4v1.8M73.6 179.9l-.3 .1-.1 .3M73.6 179.9h120.7M93.2 179.7l.3 .2M93.2 179.7l.1-.1 .2 .3M93.5 179.4l-.3 .3"/>
<path d="M93.5 179.4v.5M93.5 179.4h2.5M93.5 179.4l.9-2.2h1.6v2.2M96 179.4v.5M108 163.6l.3 .2M108.9 179.2h.2M108.9 171.9h.2M108.9 171.9h-.2v7.3h.2M108.9 171.9v7.3M109.1 179.2h3.2M109.1 171.9h3.2M109.1 171.9v7.3"/>
<path d="M110.7 167.4v4.5M110.7 179.2v.7M112.3 171.9h.2M112.3 179.2h.2M112.3 171.9v7.3M112.5 171.9h.2v7.3h-.2M112.5 171.9v7.3M120.4 168.8l.4 .1M127.1 179.7v.2M127.1 179.7h13.8M127.3 179.4l-.2 .3M127.3 179.4l-.3 .2"/>
<path d="M127.3 179.4h13.4M140.7 179.4l.2 .3M140.7 179.4l.2 .2M140.9 179.7v.2M141.1 161.5l.6 3.5M141.1 163.7l.3 1.3M147.6 168.8l-.5 .1M155.4 179.2h.2M155.4 171.9h.2M155.4 171.9h-.1v7.3h.1M155.4 171.9v7.3M155.6 179.2h3.3"/>
<path d="M155.6 171.9h3.3M155.6 171.9v7.3M157.2 167.4v4.5M157.2 179.2v.7M158.9 171.9h.1M158.9 179.2h.1M158.9 171.9v7.3M159 171.9h.2v7.3h-.2M159 171.9v7.3M160 163.6l-.4 .2M172 179.4v.5M172 179.4h2.4"/>
<path d="M172 179.4v-2.2h1.5l.9 2.2M174.4 179.4v.5v-.2l.3-.1 .1 .1M174.5 179.4l.3 .3M174.8 179.7l-.3 .2M194.3 179.9l.3 .4M194.3 179.9l.5 .3v.1M197.8 175.2h.1M197.8 175.4h.1M197.9 175.4h.1M198.8 176.8h-.9v.1h.9M198.8 176.8v.1M198.8 176.7h.1"/>
<path d="M198.9 176.7l-.1 .1M199 176.6l-.2 .1M199 176.6l-.2 .3M267.2 179.9h.1M267.2 179.7h.1M267.2 179.6h.1M267.3 179.6v-.2l-.1 .2M267.5 170h.2M272.4 176.9h35.7M272.6 176.6l-.2 .3M272.6 176.6l-.4 .1M272.6 176.6h35.4"/>
<path d="M272.6 176.6h.1M308 176.6l.1 .3M308 176.6l.3 .1M308 176.6h.1M313.8 179l-.2 .4M343.8 160l1.3 1.9-30.3 20.3-1.3-1.9M343.8 160l-30.3 20.3M343.9 160l1 1.5M344.9 161.5v.1M345 161.4l.1 .4M345 161.4l-.1 .1M345.1 161.3l.4 .2"/>
<path d="M345.3 161.3h.1M345.3 161.3h-.2M70.4 182.3h.4M70.8 182.6h126.3M71.3 181.3a.41 .41 0 0 1 .4-.4 .41 .41 0 0 1 .4 .4M72.8 182.3l-.1 .1h-2.3M73.1 182.1l-.5 .2h-1.8M73.2 180.3h121.4M73.2 180.3v2.3M73.4 182.1v.5M73.4 182.1h121.2M73.5 180.1l-.2 .2v2.3"/>
<path d="M128.5 181.2a.41 .41 0 0 0 .4 .4 .41 .41 0 0 0 .4-.4M138.6 181.2v.1a.41 .41 0 0 0 .5 .3 .41 .41 0 0 0 .4-.4 .41 .41 0 0 1-.5 .4 .41 .41 0 0 1-.4-.4zM194.5 180.1l.1 .2M194.6 182.1v.5M194.6 180.3v1.8M194.6 180.3h.2M194.6 180.3v2.3M194.8 180.3v2.3M194.9 182.1l.4 .2h1.8M195.1 182.3l2.5 .1M197.1 182.3h.5M247 182.3l.2 .2"/>
<path d="M247.2 182.3v.3h19.8v-.3M247.2 182.3h19.7M247.9 182.1h18.3M251.8 180.7h.1M251.8 180.7a.41 .41 0 0 1 .4 .4 .41 .41 0 0 1-.4 .4M261.9 180.7a.41 .41 0 0 1 .4 .4 .41 .41 0 0 1-.4 .4M267.2 182.3l-.2 .2M267.9 182.3h45.2M267.9 182.6h.1M271 182.1v.2h-3.1M271 182.1h39M271 181.7v.4"/>
<path d="M310 182.1v.2h3M310 181.7v.4M313.1 182.6h.1M313.4 182.1l.2 .4 .2 .1M313.4 180.4h.2v1.7M313.4 182.1h.2M313.4 180.4v1.7M313.4 180.2v.2M313.6 182.1l.2 .3M313.8 182.4h.6v.2h-.6M313.8 182.4v.2"/>
<circle cx="71.7" cy="56.7" r=".39"/>
<circle cx="78.2" cy="56.7" r=".39"/>
<circle cx="88.4" cy="56.7" r=".41"/>
<circle cx="98.5" cy="56.7" r=".4"/>
<circle cx="108.6" cy="56.7" r=".39"/>
<circle cx="118.8" cy="56.7" r=".39"/>
<circle cx="128.9" cy="56.7" r=".41"/>
<circle cx="139.1" cy="56.7" r=".4"/>
<circle cx="149.2" cy="56.7" r=".4"/>
<circle cx="159.3" cy="56.7" r=".39"/>
<circle cx="169.5" cy="56.7" r=".41"/>
<circle cx="179.6" cy="56.7" r=".4"/>
<circle cx="189.7" cy="56.7" r=".4"/>
<circle cx="196.2" cy="56.7" r=".39"/>
<circle cx="71.7" cy="63.2" r=".41"/>
<circle cx="71.7" cy="73.3" r=".41"/>
<circle cx="108.3" cy="74.4" r=".33"/>
<circle cx="109.7" cy="64.4" r=".37"/>
<circle cx="109.7" cy="60.3" r=".36"/>
<circle cx="111.7" cy="60.3" r=".36"/>
<circle cx="111.7" cy="64.4" r=".37"/>
<circle cx="120.7" cy="69.3" r=".34"/>
<circle cx="134" cy="67.5" r=".33"/>
<circle cx="147.3" cy="69.3" r=".33"/>
<circle cx="156.2" cy="60.3" r=".36"/>
<circle cx="156.2" cy="64.4" r=".37"/>
<circle cx="158.3" cy="64.4" r=".37"/>
<circle cx="158.3" cy="60.3" r=".36"/>
<circle cx="159.7" cy="74.4" r=".33"/>
<circle cx="196.2" cy="73.3" r=".39"/>
<circle cx="196.2" cy="63.2" r=".39"/>
<circle cx="259.2" cy="79.7" r=".4"/>
<circle cx="265.3" cy="79.7" r=".4"/>
<circle cx="269.9" cy="61.7" r=".39"/>
<circle cx="290.5" cy="60.4" r=".39"/>
<circle cx="301" cy="74.2" r=".26"/>
<circle cx="305.2" cy="75.1" r=".26"/>
<circle cx="305.2" cy="73.4" r=".26"/>
<circle cx="311.1" cy="61.7" r=".39"/>
<circle cx="71.7" cy="83.5" r=".41"/>
<circle cx="71.7" cy="93.6" r=".41"/>
<circle cx="75.4" cy="96.7" r=".36"/>
<circle cx="75.4" cy="94.7" r=".36"/>
<circle cx="79.4" cy="96.7" r=".37"/>
<circle cx="79.4" cy="94.7" r=".37"/>
<circle cx="89.4" cy="93.3" r=".34"/>
<circle cx="93.4" cy="97.1" r=".41"/>
<circle cx="97.6" cy="82.6" r=".33"/>
<circle cx="134" cy="97.1" r=".41"/>
<circle cx="144.1" cy="97.1" r=".41"/>
<circle cx="164.4" cy="97.1" r=".41"/>
<circle cx="170.3" cy="82.6" r=".33"/>
<circle cx="174.5" cy="97.1" r=".41"/>
<circle cx="178.5" cy="93.2" r=".33"/>
<circle cx="188.6" cy="96.7" r=".37"/>
<circle cx="188.6" cy="94.7" r=".37"/>
<circle cx="192.6" cy="94.7" r=".36"/>
<circle cx="192.6" cy="96.7" r=".36"/>
<circle cx="196.2" cy="93.6" r=".39"/>
<circle cx="196.2" cy="83.5" r=".4"/>
<circle cx="202" cy="81.7" r=".28"/>
<circle cx="269.9" cy="84.6" r=".39"/>
<circle cx="276.9" cy="81.7" r=".23"/>
<circle cx="276.9" cy="81.7" r=".34"/>
<circle cx="276.9" cy="81.7" r=".17"/>
<circle cx="311.1" cy="84.6" r=".39"/>
<circle cx="71.7" cy="113.9" r=".41"/>
<circle cx="71.7" cy="103.8" r=".41"/>
<circle cx="82.6" cy="119" r=".34"/>
<circle cx="84.3" cy="105.7" r=".32"/>
<circle cx="134" cy="119" r=".34"/>
<circle cx="134" cy="119" r="2"/>
<circle cx="134" cy="119" r=".31"/>
<circle cx="134" cy="119" r="2.73"/>
<circle cx="134" cy="119" r="2.75"/>
<circle cx="134" cy="119" r=".47"/>
<circle cx="183.7" cy="105.7" r=".33"/>
<circle cx="185.4" cy="119" r=".33"/>
<circle cx="196.2" cy="103.8" r=".39"/>
<circle cx="196.2" cy="113.9" r=".39"/>
<circle cx="269.9" cy="107.6" r=".39"/>
<circle cx="301" cy="114.2" r=".26"/>
<circle cx="305.2" cy="113.4" r=".26"/>
<circle cx="305.2" cy="115.1" r=".26"/>
<circle cx="311.1" cy="107.6" r=".39"/>
<circle cx="71.7" cy="124" r=".41"/>
<circle cx="71.7" cy="134.2" r=".41"/>
<circle cx="75.7" cy="125.8" r=".41"/>
<circle cx="84.3" cy="132.3" r=".34"/>
<circle cx="183.6" cy="132.3" r=".33"/>
<circle cx="192.3" cy="125.8" r=".41"/>
<circle cx="196.2" cy="134.2" r=".39"/>
<circle cx="196.2" cy="124" r=".4"/>
<circle cx="249" cy="124.5" r=".4"/>
<circle cx="257.1" cy="126.8" r=".39"/>
<circle cx="265.3" cy="124.5" r=".4"/>
<circle cx="269.9" cy="130.5" r=".39"/>
<circle cx="311.1" cy="130.5" r=".39"/>
<circle cx="71.7" cy="154.4" r=".41"/>
<circle cx="71.7" cy="144.3" r=".41"/>
<circle cx="75.4" cy="143.2" r=".36"/>
<circle cx="75.4" cy="141.2" r=".36"/>
<circle cx="79.4" cy="141.2" r=".37"/>
<circle cx="79.4" cy="143.2" r=".37"/>
<circle cx="89.5" cy="144.7" r=".33"/>
<circle cx="97.6" cy="155.3" r=".33"/>
<circle cx="170.3" cy="155.3" r=".33"/>
<circle cx="178.5" cy="144.7" r=".34"/>
<circle cx="188.6" cy="143.2" r=".37"/>
<circle cx="188.6" cy="141.2" r=".37"/>
<circle cx="192.6" cy="143.2" r=".36"/>
<circle cx="192.6" cy="141.2" r=".36"/>
<circle cx="196.2" cy="144.3" r=".39"/>
<circle cx="196.2" cy="154.4" r=".39"/>
<circle cx="202" cy="158.2" r=".28"/>
<circle cx="259.2" cy="158.2" r=".4"/>
<circle cx="265.3" cy="158.2" r=".4"/>
<circle cx="269.9" cy="153.4" r=".39"/>
<circle cx="276.9" cy="158.2" r=".23"/>
<circle cx="276.9" cy="158.2" r=".34"/>
<circle cx="276.9" cy="158.2" r=".17"/>
<circle cx="301" cy="154.2" r=".26"/>
<circle cx="305.2" cy="153.4" r=".26"/>
<circle cx="305.2" cy="155.1" r=".26"/>
<circle cx="311.1" cy="153.4" r=".39"/>
<circle cx="71.7" cy="164.5" r=".41"/>
<circle cx="71.7" cy="174.7" r=".41"/>
<circle cx="108.3" cy="163.5" r=".34"/>
<circle cx="109.7" cy="177.6" r=".36"/>
<circle cx="109.7" cy="173.5" r=".37"/>
<circle cx="111.7" cy="173.5" r=".37"/>
<circle cx="111.7" cy="177.6" r=".36"/>
<circle cx="120.7" cy="168.6" r=".33"/>
<circle cx="147.3" cy="168.6" r=".33"/>
<circle cx="156.2" cy="173.5" r=".37"/>
<circle cx="156.2" cy="177.6" r=".36"/>
<circle cx="158.3" cy="177.6" r=".36"/>
<circle cx="158.3" cy="173.5" r=".37"/>
<circle cx="159.7" cy="163.5" r=".33"/>
<circle cx="196.2" cy="174.7" r=".39"/>
<circle cx="196.2" cy="164.5" r=".4"/>
<circle cx="269.9" cy="176.4" r=".39"/>
<circle cx="311.1" cy="176.4" r=".39"/>
<circle cx="71.7" cy="181.2" r=".39"/>
<circle cx="78.2" cy="181.2" r=".39"/>
<circle cx="88.4" cy="181.2" r=".41"/>
<circle cx="98.5" cy="181.2" r=".4"/>
<circle cx="108.6" cy="181.2" r=".39"/>
<circle cx="118.8" cy="181.2" r=".39"/>
<circle cx="128.9" cy="181.2" r=".41"/>
<circle cx="139.1" cy="181.2" r=".4"/>
<circle cx="149.2" cy="181.2" r=".4"/>
<circle cx="159.3" cy="181.2" r=".39"/>
<circle cx="169.5" cy="181.2" r=".41"/>
<circle cx="179.6" cy="181.2" r=".4"/>
<circle cx="189.7" cy="181.2" r=".4"/>
<circle cx="196.2" cy="181.2" r=".39"/>
<circle cx="251.8" cy="181.1" r=".4"/>
<circle cx="261.9" cy="181.1" r=".39"/>
</g>
<g font-size="8.1">
<text x="27.8" y="8">8</text>
<text x="82.8" y="8">7</text>
<text x="132.8" y="8">6</text>
<text x="182.8" y="8">5</text>
<text x="232.8" y="8">4</text>
<text x="282.8" y="8">3</text>
<text x="332.8" y="8">2</text>
<text x="387.8" y="8">1</text>
<text x="3" y="30.4">F</text>
<text x="413" y="30.4">F</text>
<text x="2.8" y="79.6">E</text>
<text x="412.8" y="79.6">E</text>
<text x="2" y="129.6">D</text>
<text x="412" y="129.6">D</text>
<text x="1.7" y="179.6">C</text>
<text x="411.7" y="179.6">C</text>
<text x="2.7" y="229.6">B</text>
<text x="412.7" y="229.6">B</text>
<text x="2" y="278.9">A</text>
<text x="412" y="278.9">A</text>
<text x="27.8" y="295">8</text>
<text x="82.8" y="295">7</text>
<text x="132.8" y="295">6</text>
<text x="182.8" y="295">5</text>
<text x="232.8" y="295">4</text>
<text x="282.8" y="295">3</text>
<text x="332.8" y="295">2</text>
<text x="387.8" y="295">1</text>
</g>
<g font-size="4.7" fill="#191924">
<text x="340.3" y="243.8">Filter Disk with body</text>
<text x="398.6" y="243.8">2</text>
<text x="336.2" y="261.5">Savin Carpet</text>
<text x="338" y="278.3">146008-FD-01</text>
</g>
<text font-size="4.5" x="371.7" y="264.6">Centigrade Ind. Inc.</text>
<text font-size="3.9" x="400.9" y="275.5">A3</text>
<g font-size="2.8" fill="#191924">
<text x="314.2" y="44.8">1981</text>
<text x="234.2" y="114.1" transform="rotate(-90 234.2 114.1)">1908</text>
<text x="61.2" y="123.4" transform="rotate(-90 61.2 123.4)">1908</text>
<text x="126.4" y="192.2">1908</text>
<text x="283.5" y="260.1">E.Beygi</text>
</g>
<g font-size="2.8">
<text x="283.5" y="255.9">E.Beygi</text>
<text x="317.1" y="255.9">01/2022</text>
<text x="282.9" y="263.6">D. Dehghani</text>
<text x="317.1" y="260.1">01/2022</text>
<text x="317.1" y="264.2">01/2022</text>
</g>
<g font-size="2">
<text x="277" y="225.8">Note:</text>
<text x="275" y="234.9">UNLESS OTHERWISE SPECIFIED:</text>
<text x="275" y="237.4">DIMENSIONS ARE IN MILLIMETERS</text>
<text x="275" y="239.9">SURFACE FINISH:</text>
<text x="311.3" y="234.5">DEBURR AND</text>
<text x="311.3" y="237">BREAK SHARP</text>
<text x="311.3" y="239.5">EDGES</text>
<text x="342.6" y="236">DO NOT SCALE DRAWING</text>
<text x="391" y="236.6">REVISION:</text>
<text x="403.9" y="236.6">00</text>
<text x="275" y="242.4">TOLERANCES:</text>
<text x="276.6" y="244.9">LINEAR:</text>
<text x="330.2" y="242.4">TITLE:</text>
<text x="391.9" y="243.7">QTY:</text>
<text x="276.6" y="247.4">ANGULAR:</text>
<text x="288.5" y="251.7">NAME</text>
<text x="304.2" y="251.7">SIGNATURE</text>
<text x="321.4" y="251.7">DATE</text>
<text x="274.8" y="255.9">DRAWN</text>
<text x="275.1" y="260.1">CHK'D</text>
<text x="274.6" y="264.2">APPV'D</text>
<text x="275.3" y="268.5">QC</text>
<text x="275" y="273">MATERIAL:</text>
<text x="302.1" y="273">MATERIAL STD.</text>
<text x="330" y="272.5">DWG NO.</text>
<text x="275.6" y="285.6">WEIGHT:</text>
<text x="330.1" y="285.6">SCALE:1:50</text>
<text x="374.5" y="285.6">SHEET 1 OF 8</text>
</g>
</svg>
